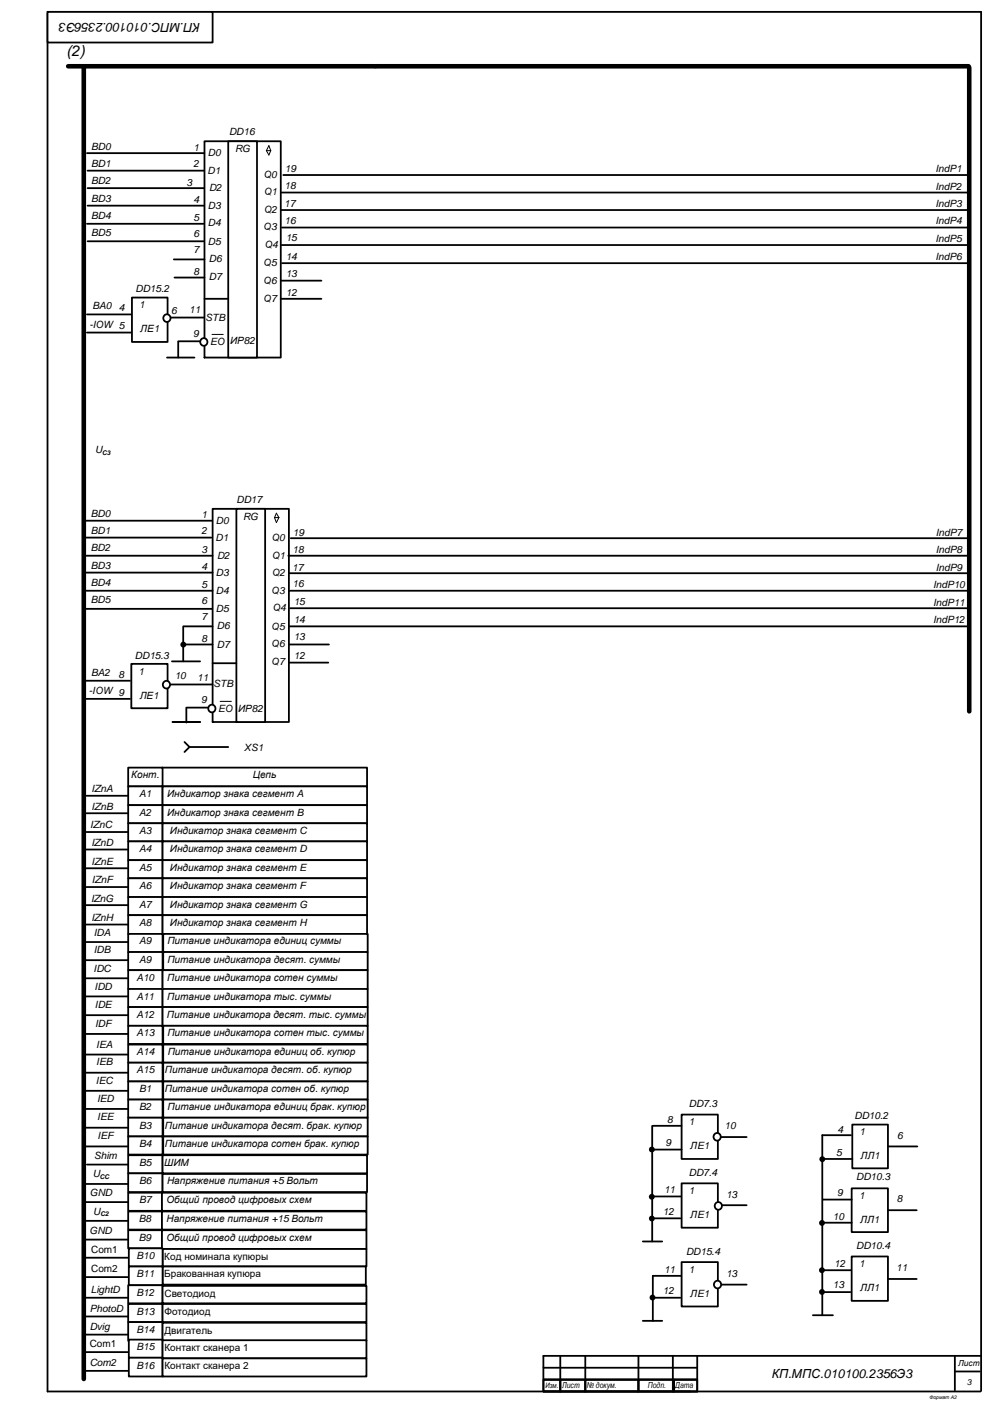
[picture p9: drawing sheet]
<svg xmlns="http://www.w3.org/2000/svg" width="420mm" height="594mm" viewBox="0 0 420 594" stroke-linecap="round" stroke-linejoin="round" font-family="sans-serif">
<path d="M20.1 5.6v583.4h272M20.1 5h395v583.7" fill="none" stroke="#000" stroke-width=".76"/>
<path d="M20.1 5h69.9v13h-69.9z" fill-rule="evenodd" fill="#fff"/>
<g fill="none" stroke="#000" stroke-width=".76">
<path d="M20.1 5h69.9v13h-69.9zM75.4 144.5h11.1M229.9 578.9h65.1M237.1 574.1v14.6M247.6 573.9v14.5M270.1 573.9v14.5M284.7 573.9v14.5M295 573.9v14.5M404 574.1v14.3M415.1 573.9h-185.2v14.8M229.9 583.9h7.2v5.1h-7.2zM229.9 589h185"/>
<path d="M230.2 583.9h64.8M237.1 583.9h10.5v5.1h-10.5zM247.6 583.9h22.5v5.1h-22.5zM270.1 583.9h15.1v5.1h-15.1zM285 583.9h10v5.1h-10zM404.3 580.5h10.3"/>
</g>
<path d="M28.8 28h129.9M35.5 28.3v555.4M159 28h250.8M410.1 28.6v272.5" fill="none" stroke="#000" stroke-width="1.9"/>
<g fill="#fff">
<path d="M107.7 116.4h10v5h-10z" fill-rule="evenodd"/>
<path d="M87.3 92.1h8.2v5h-8.2z" fill-rule="evenodd"/>
<path d="M87 69.9h7.5v4.7h-7.5z" fill-rule="evenodd"/>
<path d="M87.3 62.4h8.2v5.1h-8.2z" fill-rule="evenodd"/>
<path d="M107.7 109h10v4.8h-10z" fill-rule="evenodd"/>
<path d="M110.1 71.7h7.6v5h-7.6z" fill-rule="evenodd"/>
<path d="M87.3 99.7h7.2v5.1h-7.2z" fill-rule="evenodd"/>
<path d="M86.5 107.2h8.2v5h-8.2z" fill-rule="evenodd"/>
<path d="M86.5 114.8h8.2v5.1h-8.2z" fill-rule="evenodd"/>
<path d="M109.3 78.8h8.7v5.1h-8.7z" fill-rule="evenodd"/>
<path d="M109.8 86.5h8.2v4.8h-8.2z" fill-rule="evenodd"/>
<path d="M107.7 124.1h10v5h-10z" fill-rule="evenodd"/>
<path d="M108.2 101.3h10.1v5.1h-10.1z" fill-rule="evenodd"/>
<path d="M107.7 93.7h10v5h-10z" fill-rule="evenodd"/>
<path d="M86.3 132h10v5.1h-10z" fill-rule="evenodd"/>
<path d="M87.3 84.7h7.2v5h-7.2z" fill-rule="evenodd"/>
<path d="M87.8 77.3h9.8v5h-9.8z" fill-rule="evenodd"/>
<path d="M88.4 142.3h9.8v5.1h-9.8z" fill-rule="evenodd"/>
</g>
<path d="M86.5 59.8h32.3v91.5h-32.3z" fill="none" stroke="#000" stroke-width=".76"/>
<path d="M96.6 59.8h12.1v91.5h-12.1z" fill-rule="evenodd" fill="#fff"/>
<g fill="none" stroke="#000" stroke-width=".76">
<path d="M96.6 59.8h12.1v91.5h-12.1zM36.8 64.8h49.7M37 72.2h49.3M37 79.6h49.3M119.9 74.1h290.2M36.8 94.7h49.5M37 87h49.3M119.1 81.5h291M119.1 88.9h291M119.3 96.3h290.8M37 102.1h49.3M73.6 109.8h12.9"/>
<path d="M73.8 117.5h12.7M118.8 118.8h17.2M119.1 103.7h289.9M119.3 111.4h290.8M63.8 134.4h22.5M86.5 126.5h10.1M118.8 126.5h17.2"/>
</g>
<path d="M89.7 141.6h4.8" fill="none" stroke="#000" stroke-width=".42"/>
<circle cx="86.2" cy="144.7" r="1.58" fill="#fff"/>
<g fill="none" stroke="#000" stroke-width=".76">
<path d="M70.6 151.3h11.7M75.4 144.7v6.6"/>
<circle cx="86.2" cy="144.7" r="1.58"/>
</g>
<path d="M112.7 63.8l1.1-2.2 .8 2.2M112.7 63.8l1.1 1.8 .8-1.8M112.7 63.8h1.9" fill="none" stroke="#000" stroke-width=".42"/>
<path d="M55.8 125.9h15.1v18.8h-15.1z" fill-rule="evenodd" fill="#fff"/>
<path d="M36.8 133.1h18.8M55.8 125.9h15.1v18.8h-15.1zM36.8 140.8h18.8" fill="none" stroke="#000" stroke-width=".76"/>
<circle cx="70.6" cy="134.6" r="1.58" fill="#fff"/>
<g fill="none" stroke="#000" stroke-width=".76">
<path d="M78.8 299.5h11.2"/>
<circle cx="70.6" cy="134.6" r="1.58"/>
</g>
<g fill="#fff">
<path d="M111.1 270.1h10.1v5.1h-10.1z" fill-rule="evenodd"/>
<path d="M90.8 247.4h8.2v5h-8.2z" fill-rule="evenodd"/>
<path d="M90.5 225.2h7.4v5h-7.4z" fill-rule="evenodd"/>
<path d="M90.8 217.8h8.2v5h-8.2z" fill-rule="evenodd"/>
<path d="M111.1 262.7h10.1v5.1h-10.1z" fill-rule="evenodd"/>
<path d="M113.5 225.4h7.7v5.1h-7.7z" fill-rule="evenodd"/>
<path d="M90.8 255.1h7.1v5h-7.1z" fill-rule="evenodd"/>
<path d="M90 262.7h8.2v5.1h-8.2z" fill-rule="evenodd"/>
<path d="M90 270.4h8.2v5h-8.2z" fill-rule="evenodd"/>
<path d="M112.4 232.6h9v5h-9z" fill-rule="evenodd"/>
<path d="M113.2 240.2h8.2v5.1h-8.2z" fill-rule="evenodd"/>
<path d="M111.1 277.8h10.1v5h-10.1z" fill-rule="evenodd"/>
<path d="M111.7 255.1h10v5h-10z" fill-rule="evenodd"/>
<path d="M111.1 247.6h10.1v4.8h-10.1z" fill-rule="evenodd"/>
<path d="M89.7 287.1h10v5h-10z" fill-rule="evenodd"/>
<path d="M90.8 240h7.1v5h-7.1z" fill-rule="evenodd"/>
<path d="M91 232.6h10.1v5h-10.1z" fill-rule="evenodd"/>
<path d="M91.5 297.4h10.1v5h-10.1z" fill-rule="evenodd"/>
</g>
<path d="M90 215.4h32.2v90.2h-32.2z" fill="none" stroke="#000" stroke-width=".76"/>
<path d="M100 215.4h12.2v90.2h-12.2z" fill-rule="evenodd" fill="#fff"/>
<g fill="none" stroke="#000" stroke-width=".76">
<path d="M100 215.4h12.2v90.2h-12.2zM35.7 235.2h54.3M35.7 227.5h53.7M36 220.4h53.7M122 235.2h287.8M123 227.8h287.1M35.7 242.4h54.3M36 250h54M36 257.7h53.7M122.5 242.6h287.6M122.5 250h287.1M122.8 257.4h287.3"/>
<path d="M77.5 272.8h12.5M77.8 265.1h12.2M122.2 272.8h17M122.5 265.1h286.8M63.5 289.7h26.5M90 280.7h10M122.2 280.5h16.7"/>
</g>
<path d="M93.1 296.9h4.8" fill="none" stroke="#000" stroke-width=".42"/>
<circle cx="77.6" cy="272.8" r="1.24" fill="#000"/>
<circle cx="89.6" cy="299.9" r="1.58" fill="#fff"/>
<g fill="none" stroke="#000" stroke-width=".76">
<path d="M78.8 299.8v6.1M73 305.6h11.7"/>
<circle cx="89.6" cy="299.9" r="1.58"/>
</g>
<path d="M116.2 219.1l.7-1.9 1.1 1.9M116.2 219.1l.7 2.1 1.1-2.1M116.2 219.1h1.8" fill="none" stroke="#000" stroke-width=".42"/>
<path d="M55.6 281h15.3v18.8h-15.3z" fill-rule="evenodd" fill="#fff"/>
<path d="M35.5 295.8h19.5M35.7 288.1h19.3M55.6 281h15.3v18.8h-15.3z" fill="none" stroke="#000" stroke-width=".76"/>
<circle cx="70.4" cy="289.8" r="1.58" fill="#fff"/>
<g fill="none" stroke="#000" stroke-width=".76">
<path d="M72.8 279.9h11.9M77.5 265.1v14.8"/>
<circle cx="70.4" cy="289.8" r="1.58"/>
</g>
<path d="M360.4 503h15.3v18.5h-15.3z" fill-rule="evenodd" fill="#fff"/>
<path d="M360.4 503h15.3v18.5h-15.3z" fill="none" stroke="#000" stroke-width=".76"/>
<path d="M360.4 531.8h15.3v18.8h-15.3z" fill-rule="evenodd" fill="#fff"/>
<path d="M347.9 480.5v76.2M347.9 517.5h12.5M348.2 507.7h12.2M375.7 512.2h12.2M347.7 537.6h12.4M360.4 531.8h15.3v18.8h-15.3zM344 556.7h8.4M347.9 546.9h11.9M375.7 541.3h12.2" fill="none" stroke="#000" stroke-width=".76"/>
<g fill="#000">
<circle cx="347.8" cy="517.6" r="1.24"/>
<circle cx="347.8" cy="537.6" r="1.24"/>
<circle cx="347.8" cy="546.8" r="1.24"/>
</g>
<path d="M360.6 476h15.1v18.5h-15.1z" fill-rule="evenodd" fill="#fff"/>
<path d="M360.6 476h15.1v18.5h-15.1zM347.9 490.5h12.7M347.9 480.5h12.2M375.7 485.2h12.4" fill="none" stroke="#000" stroke-width=".76"/>
<circle cx="347.9" cy="490.6" r="1.24" fill="#000"/>
<path d="M288.4 534.2h15.3v18.8h-15.3z" fill-rule="evenodd" fill="#fff"/>
<path d="M288.4 534.2h15.3v18.8h-15.3zM272 559.1h8.2M276.2 549.3h11.7M288.1 540h-11.9v19.1M303.7 543.7h12.2" fill="none" stroke="#000" stroke-width=".76"/>
<circle cx="276.1" cy="549.2" r="1.24" fill="#000"/>
<circle cx="303.5" cy="543.7" r="1.58" fill="#fff"/>
<circle cx="303.5" cy="543.7" r="1.58" fill="none" stroke="#000" stroke-width=".76"/>
<path d="M288.4 471.8h15.3v18.7h-15.3z" fill-rule="evenodd" fill="#fff"/>
<path d="M288.4 471.8h15.3v18.7h-15.3z" fill="none" stroke="#000" stroke-width=".76"/>
<path d="M288.4 500.9h15.3v18.7h-15.3z" fill-rule="evenodd" fill="#fff"/>
<path d="M276 476.5v49M276.2 476.5h12.2M275.7 486.6h12.7M303.7 481.3h12.2M275.7 506.4h12.4M275.7 515.7h12.2M288.4 500.9h15.3v18.7h-15.3zM303.7 510.1h12.2M272 525.5h8.2" fill="none" stroke="#000" stroke-width=".76"/>
<g fill="#000">
<circle cx="275.8" cy="486.5" r="1.24"/>
<circle cx="275.8" cy="506.5" r="1.24"/>
<circle cx="275.8" cy="515.7" r="1.24"/>
</g>
<circle cx="303.4" cy="481.1" r="1.58" fill="#fff"/>
<circle cx="303.4" cy="481.1" r="1.58" fill="none" stroke="#000" stroke-width=".76"/>
<circle cx="303.9" cy="510.4" r="1.58" fill="#fff"/>
<g fill="none" stroke="#000" stroke-width=".76">
<path d="M73 305.6h11.7"/>
<circle cx="303.9" cy="510.4" r="1.58"/>
</g>
<path d="M68.5 324.9h86.8v7.9h-86.8z" fill-rule="evenodd" fill="#fff"/>
<path d="M68.5 324.9h86.8v7.9h-86.8z" fill="none" stroke="#000" stroke-width=".76"/>
<path d="M54.2 324.9h14.6v7.9h-14.6z" fill-rule="evenodd" fill="#fff"/>
<g fill="none" stroke="#000" stroke-width=".76">
<path d="M36.5 336.8h22.2M54.2 324.9h14.6v7.9h-14.6zM36.2 344.2h22.5M36.5 352.2h22.2M36.5 359.6h22.2M36.5 367.5h22.2M36.5 375.4h22.2M36.5 391.3h22.2M36.5 383.1h22.2M36.5 398.7h22M36.2 406.4h22.3M36.5 414.1h22"/>
<path d="M36.2 429.7h22.3M36.2 437.6h22.3M36.2 421.7h22.3M36.2 454h22.3M36.2 446.4h22.3M36.2 461.7h22.3M36.2 477.3h22.3M36.2 469.4h22.3M36.2 485.2h22.3M36.8 492.9h21.9M36.5 501.1h22.2"/>
</g>
<g fill="#fff">
<path d="M38.9 486.6h11.6v5.3h-11.6z" fill-rule="evenodd"/>
<path d="M54.2 332.8h14.6v8h-14.6z" fill-rule="evenodd"/>
</g>
<path d="M54.2 332.8h14.6v8h-14.6z" fill="none" stroke="#000" stroke-width=".76"/>
<path d="M68.8 332.8h86.5v8h-86.5z" fill-rule="evenodd" fill="#fff"/>
<path d="M68.8 332.8h86.5v8h-86.5z" fill="none" stroke="#000" stroke-width=".76"/>
<path d="M54.2 340.8h14.6v7.7h-14.6z" fill-rule="evenodd" fill="#fff"/>
<path d="M54.2 340.8h14.6v7.7h-14.6z" fill="none" stroke="#000" stroke-width=".76"/>
<path d="M68.8 340.8h86.5v7.7h-86.5z" fill-rule="evenodd" fill="#fff"/>
<path d="M68.8 340.8h86.5v7.7h-86.5z" fill="none" stroke="#000" stroke-width=".76"/>
<path d="M54.2 348.5h14.6v7.6h-14.6z" fill-rule="evenodd" fill="#fff"/>
<path d="M54.2 348.5h14.6v7.6h-14.6z" fill="none" stroke="#000" stroke-width=".76"/>
<path d="M68.8 348.5h86.5v7.6h-86.5z" fill-rule="evenodd" fill="#fff"/>
<path d="M68.8 348.5h86.5v7.6h-86.5z" fill="none" stroke="#000" stroke-width=".76"/>
<path d="M54.2 356.1h14.6v8h-14.6z" fill-rule="evenodd" fill="#fff"/>
<path d="M54.2 356.1h14.6v8h-14.6z" fill="none" stroke="#000" stroke-width=".76"/>
<path d="M68.8 356.1h86.5v8h-86.5z" fill-rule="evenodd" fill="#fff"/>
<path d="M68.8 356.1h86.5v8h-86.5z" fill="none" stroke="#000" stroke-width=".76"/>
<path d="M54.2 364.1h14.6v7.6h-14.6z" fill-rule="evenodd" fill="#fff"/>
<path d="M54.2 364.1h14.6v7.6h-14.6z" fill="none" stroke="#000" stroke-width=".76"/>
<path d="M68.8 364.1h86.5v7.6h-86.5z" fill-rule="evenodd" fill="#fff"/>
<path d="M68.8 364.1h86.5v7.6h-86.5z" fill="none" stroke="#000" stroke-width=".76"/>
<path d="M54.2 371.7h14.6v8h-14.6z" fill-rule="evenodd" fill="#fff"/>
<path d="M54.2 371.7h14.6v8h-14.6z" fill="none" stroke="#000" stroke-width=".76"/>
<path d="M68.8 371.7h86.5v8h-86.5z" fill-rule="evenodd" fill="#fff"/>
<path d="M68.8 371.7h86.5v8h-86.5z" fill="none" stroke="#000" stroke-width=".76"/>
<path d="M54.2 379.7h14.6v7.6h-14.6z" fill-rule="evenodd" fill="#fff"/>
<path d="M54.2 379.7h14.6v7.6h-14.6z" fill="none" stroke="#000" stroke-width=".76"/>
<path d="M68.8 379.7h86.5v7.6h-86.5z" fill-rule="evenodd" fill="#fff"/>
<path d="M68.8 379.7h86.5v7.6h-86.5z" fill="none" stroke="#000" stroke-width=".76"/>
<path d="M54.2 387.3h14.6v8h-14.6z" fill-rule="evenodd" fill="#fff"/>
<path d="M54.2 387.3h14.6v8h-14.6z" fill="none" stroke="#000" stroke-width=".76"/>
<path d="M68.8 387.3h86.5v8h-86.5z" fill-rule="evenodd" fill="#fff"/>
<path d="M68.8 387.3h86.5v8h-86.5z" fill="none" stroke="#000" stroke-width=".76"/>
<path d="M54.2 395.3h14.6v7.7h-14.6z" fill-rule="evenodd" fill="#fff"/>
<path d="M54.2 395.3h14.6v7.7h-14.6z" fill="none" stroke="#000" stroke-width=".76"/>
<path d="M54.2 403h14.6v7.6h-14.6z" fill-rule="evenodd" fill="#fff"/>
<path d="M54.2 403h14.6v7.6h-14.6z" fill="none" stroke="#000" stroke-width=".76"/>
<path d="M54.2 410.6h14.6v8h-14.6z" fill-rule="evenodd" fill="#fff"/>
<path d="M54.2 410.6h14.6v8h-14.6z" fill="none" stroke="#000" stroke-width=".76"/>
<path d="M54.2 418.6h14.6v7.6h-14.6z" fill-rule="evenodd" fill="#fff"/>
<path d="M54.2 418.6h14.6v7.6h-14.6z" fill="none" stroke="#000" stroke-width=".76"/>
<path d="M54.2 426.2h14.6v8h-14.6z" fill-rule="evenodd" fill="#fff"/>
<path d="M54.2 426.2h14.6v8h-14.6z" fill="none" stroke="#000" stroke-width=".76"/>
<path d="M54.2 434.2h14.6v7.7h-14.6z" fill-rule="evenodd" fill="#fff"/>
<path d="M54.2 434.2h14.6v7.7h-14.6z" fill="none" stroke="#000" stroke-width=".76"/>
<path d="M54.2 442.1h14.6v7.7h-14.6z" fill-rule="evenodd" fill="#fff"/>
<path d="M54.2 442.1h14.6v7.7h-14.6z" fill="none" stroke="#000" stroke-width=".76"/>
<path d="M54.2 449.8h14.6v7.9h-14.6z" fill-rule="evenodd" fill="#fff"/>
<path d="M54.2 449.8h14.6v7.9h-14.6z" fill="none" stroke="#000" stroke-width=".76"/>
<path d="M54.2 457.7h14.6v7.7h-14.6z" fill-rule="evenodd" fill="#fff"/>
<path d="M54.2 457.7h14.6v7.7h-14.6z" fill="none" stroke="#000" stroke-width=".76"/>
<path d="M54.2 465.4h14.6v7.7h-14.6z" fill-rule="evenodd" fill="#fff"/>
<path d="M54.2 465.4h14.6v7.7h-14.6z" fill="none" stroke="#000" stroke-width=".76"/>
<path d="M54.2 473.1h14.6v7.9h-14.6z" fill-rule="evenodd" fill="#fff"/>
<path d="M54.2 473.1h14.6v7.9h-14.6z" fill="none" stroke="#000" stroke-width=".76"/>
<path d="M54.2 481h14.6v7.7h-14.6z" fill-rule="evenodd" fill="#fff"/>
<path d="M54.2 481h14.6v7.7h-14.6z" fill="none" stroke="#000" stroke-width=".76"/>
<path d="M54.2 488.9h14.6v7.7h-14.6z" fill-rule="evenodd" fill="#fff"/>
<path d="M54.2 488.9h14.6v7.7h-14.6z" fill="none" stroke="#000" stroke-width=".76"/>
<path d="M68.8 488.9h86.5v7.7h-86.5z" fill-rule="evenodd" fill="#fff"/>
<path d="M68.8 488.9h86.5v7.7h-86.5z" fill="none" stroke="#000" stroke-width=".76"/>
<path d="M54.2 496.6h14.6v8h-14.6z" fill-rule="evenodd" fill="#fff"/>
<path d="M54.2 496.6h14.6v8h-14.6z" fill="none" stroke="#000" stroke-width=".76"/>
<path d="M68.8 496.9h86.5v7.7h-86.5z" fill-rule="evenodd" fill="#fff"/>
<path d="M68.8 496.9h86.5v7.7h-86.5z" fill="none" stroke="#000" stroke-width=".76"/>
<path d="M69.1 395.3h86.5v7.7h-86.5z" fill-rule="evenodd" fill="#fff"/>
<path d="M69.1 395.3h86.5v7.7h-86.5z" fill="none" stroke="#000" stroke-width=".76"/>
<path d="M69.1 403h86.5v7.6h-86.5z" fill-rule="evenodd" fill="#fff"/>
<path d="M69.1 403h86.5v7.6h-86.5z" fill="none" stroke="#000" stroke-width=".76"/>
<path d="M68.8 410.6h86.8v8h-86.8z" fill-rule="evenodd" fill="#fff"/>
<path d="M68.8 410.6h86.8v8h-86.8z" fill="none" stroke="#000" stroke-width=".76"/>
<path d="M68.8 418.6h86.8v7.6h-86.8z" fill-rule="evenodd" fill="#fff"/>
<path d="M68.8 418.6h86.8v7.6h-86.8z" fill="none" stroke="#000" stroke-width=".76"/>
<path d="M68.8 426.2h86.8v8h-86.8z" fill-rule="evenodd" fill="#fff"/>
<path d="M68.8 426.2h86.8v8h-86.8z" fill="none" stroke="#000" stroke-width=".76"/>
<path d="M69.1 434.2h86.5v7.7h-86.5z" fill-rule="evenodd" fill="#fff"/>
<path d="M69.1 434.2h86.5v7.7h-86.5z" fill="none" stroke="#000" stroke-width=".76"/>
<path d="M69.1 442.1h86.5v7.7h-86.5z" fill-rule="evenodd" fill="#fff"/>
<path d="M69.1 442.1h86.5v7.7h-86.5z" fill="none" stroke="#000" stroke-width=".76"/>
<path d="M69.1 449.8h86.5v7.9h-86.5z" fill-rule="evenodd" fill="#fff"/>
<path d="M69.1 449.8h86.5v7.9h-86.5z" fill="none" stroke="#000" stroke-width=".76"/>
<path d="M69.1 457.7h86.5v7.7h-86.5z" fill-rule="evenodd" fill="#fff"/>
<path d="M69.1 457.7h86.5v7.7h-86.5z" fill="none" stroke="#000" stroke-width=".76"/>
<path d="M69.1 465.4h86.5v7.7h-86.5z" fill-rule="evenodd" fill="#fff"/>
<path d="M69.1 465.4h86.5v7.7h-86.5z" fill="none" stroke="#000" stroke-width=".76"/>
<path d="M69.1 473.1h86.5v7.9h-86.5z" fill-rule="evenodd" fill="#fff"/>
<path d="M69.1 473.1h86.5v7.9h-86.5z" fill="none" stroke="#000" stroke-width=".76"/>
<path d="M69.1 481h86.5v7.7h-86.5z" fill-rule="evenodd" fill="#fff"/>
<path d="M69.1 481h86.5v7.7h-86.5zM36.2 508.8h22.3" fill="none" stroke="#000" stroke-width=".76"/>
<path d="M54.2 504.8h14.3v7.7h-14.3z" fill-rule="evenodd" fill="#fff"/>
<path d="M54.2 504.8h14.3v7.7h-14.3z" fill="none" stroke="#000" stroke-width=".76"/>
<path d="M68.5 504.8h86.5v7.7h-86.5z" fill-rule="evenodd" fill="#fff"/>
<path d="M68.5 504.8h86.5v7.7h-86.5z" fill="none" stroke="#000" stroke-width=".76"/>
<path d="M38.6 494.5h10.3v5.3h-10.3z" fill-rule="evenodd" fill="#fff"/>
<path d="M36.2 516.7h22.3" fill="none" stroke="#000" stroke-width=".76"/>
<path d="M54.2 512.8h14.3v7.6h-14.3z" fill-rule="evenodd" fill="#fff"/>
<path d="M54.2 512.8h14.3v7.6h-14.3z" fill="none" stroke="#000" stroke-width=".76"/>
<path d="M68.5 512.8h86.5v7.6h-86.5z" fill-rule="evenodd" fill="#fff"/>
<path d="M68.5 512.8h86.5v7.6h-86.5zM36.2 524.7h22.3" fill="none" stroke="#000" stroke-width=".76"/>
<path d="M54.2 520.7h14.3v7.7h-14.3z" fill-rule="evenodd" fill="#fff"/>
<path d="M54.2 520.7h14.3v7.7h-14.3z" fill="none" stroke="#000" stroke-width=".76"/>
<path d="M68.5 520.7h86.5v7.9h-86.5z" fill-rule="evenodd" fill="#fff"/>
<path d="M68.5 520.7h86.5v7.9h-86.5zM36.5 540.5h17.7" fill="none" stroke="#000" stroke-width=".76"/>
<g fill="#fff">
<path d="M37.8 526.5h14.9v5h-14.9z" fill-rule="evenodd"/>
<path d="M37.8 534.5h14.3v5h-14.3z" fill-rule="evenodd"/>
<path d="M68.8 528.6h86.2v7.4h-86.2z" fill-rule="evenodd"/>
</g>
<path d="M68.8 528.6h86.2v7.4h-86.2z" fill="none" stroke="#000" stroke-width=".76"/>
<path d="M68.8 536h86v7.7h-86z" fill-rule="evenodd" fill="#fff"/>
<path d="M35.7 532.3h18.8M68.8 536h86v7.7h-86z" fill="none" stroke="#000" stroke-width=".76"/>
<path d="M54.5 528.4h14.3v7.6h-14.3z" fill-rule="evenodd" fill="#fff"/>
<path d="M54.5 528.4h14.3v7.6h-14.3z" fill="none" stroke="#000" stroke-width=".76"/>
<path d="M54.5 536h14.3v8h-14.3z" fill-rule="evenodd" fill="#fff"/>
<path d="M54.5 536h14.3v8h-14.3z" fill="none" stroke="#000" stroke-width=".76"/>
<path d="M54.2 544h14.6v7.7h-14.6z" fill-rule="evenodd" fill="#fff"/>
<path d="M35.5 549.3h18.7M54.2 544h14.6v7.7h-14.6z" fill="none" stroke="#000" stroke-width=".76"/>
<g fill="#fff">
<path d="M37.8 543.5h14.1v4.7h-14.1z" fill-rule="evenodd"/>
<path d="M68.8 544.2h86.2v7.5h-86.2z" fill-rule="evenodd"/>
</g>
<path d="M68.8 544.2h86.2v7.5h-86.2z" fill="none" stroke="#000" stroke-width=".76"/>
<path d="M54.2 551.9h14.6v7.7h-14.6z" fill-rule="evenodd" fill="#fff"/>
<path d="M35.5 557.2h18.7M54.2 551.9h14.6v7.7h-14.6z" fill="none" stroke="#000" stroke-width=".76"/>
<g fill="#fff">
<path d="M37.3 551.4h16.1v5h-16.1z" fill-rule="evenodd"/>
<path d="M68.8 551.9h86.2v7.7h-86.2z" fill-rule="evenodd"/>
</g>
<path d="M68.8 551.9h86.2v7.7h-86.2z" fill="none" stroke="#000" stroke-width=".76"/>
<path d="M54.2 559.6h14.6v7.9h-14.6z" fill-rule="evenodd" fill="#fff"/>
<path d="M54.2 559.6h14.6v7.9h-14.6zM35.5 564.9h18.7" fill="none" stroke="#000" stroke-width=".76"/>
<g fill="#fff">
<path d="M37.3 559.1h16.1v5h-16.1z" fill-rule="evenodd"/>
<path d="M68.8 559.9h86.2v7.6h-86.2z" fill-rule="evenodd"/>
</g>
<path d="M78.1 314.1l2.1 2.1M80.2 316.2l-2.1 2.1M80.2 316.2h16.4M68.8 559.9h86.2v7.6h-86.2z" fill="none" stroke="#000" stroke-width=".76"/>
<path d="M54.5 567h14.3v7.7h-14.3z" fill-rule="evenodd" fill="#fff"/>
<path d="M35.5 572.3h18.7M54.5 567h14.3v7.7h-14.3z" fill="none" stroke="#000" stroke-width=".76"/>
<g fill="#fff">
<path d="M37.3 566.5h16.1v5h-16.1z" fill-rule="evenodd"/>
<path d="M68.8 567.3h86.2v7.6h-86.2z" fill-rule="evenodd"/>
</g>
<path d="M68.8 567.3h86.2v7.6h-86.2z" fill="none" stroke="#000" stroke-width=".76"/>
<path d="M54.5 574.7h14.3v7.9h-14.3z" fill-rule="evenodd" fill="#fff"/>
<path d="M54.5 574.7h14.3v7.9h-14.3zM35.5 580.2h18.7" fill="none" stroke="#000" stroke-width=".76"/>
<g fill="#fff">
<path d="M37.3 574.1h16.1v5.1h-16.1z" fill-rule="evenodd"/>
<path d="M68.8 574.9h86.2v7.7h-86.2z" fill-rule="evenodd"/>
</g>
<path d="M68.8 574.9h86.2v7.7h-86.2z" fill="none" stroke="#000" stroke-width=".76"/>
<text font-size="6.3" x="28.1" y="23.8">(2)</text>
<g font-size="5.3">
<text x="84.7" y="9.9" transform="rotate(-180 84.7 9.9)">КП.МПС.010100.2356Э3</text>
<text x="326.5" y="583.3">КП.МПС.010100.2356Э3</text>
</g>
<g font-size="4.2">
<text x="96.9" y="57.3">DD16</text>
<text x="38.6" y="63.5">BD0</text>
<text x="81.9" y="63.8">1</text>
<text x="99.4" y="64.4">RG</text>
<text x="38.6" y="70.8">BD1</text>
<text x="81.9" y="70.5">2</text>
<text x="88" y="66.2">D0</text>
<text x="38.6" y="77.8">BD2</text>
<text x="87.8" y="73.5">D1</text>
<text x="111.4" y="75.4">Q0</text>
<text x="120.5" y="73">19</text>
<text x="395.8" y="72.8">IndP1</text>
<text x="78.9" y="78.6">3</text>
<text x="88.4" y="81">D2</text>
<text x="111.6" y="82.7">Q1</text>
<text x="120.4" y="80.2">18</text>
<text x="395.8" y="80.3">IndP2</text>
<text x="38.6" y="85.3">BD3</text>
<text x="81.9" y="86">4</text>
<text x="88" y="88.3">D3</text>
<text x="120.3" y="87.8">17</text>
<text x="395.8" y="87.5">IndP3</text>
<text x="38.6" y="92.8">BD4</text>
<text x="81.9" y="93.5">5</text>
<text x="88" y="95.9">D4</text>
<text x="111.6" y="90.2">Q2</text>
<text x="120.4" y="94.7">16</text>
<text x="395.8" y="95">IndP4</text>
<text x="38.6" y="99.8">BD5</text>
<text x="81.9" y="100.2">6</text>
<text x="111.4" y="97.5">Q3</text>
<text x="81.9" y="107.2">7</text>
<text x="88" y="103.5">D5</text>
<text x="111.9" y="105">Q4</text>
<text x="120.9" y="102.2">15</text>
<text x="395.8" y="102.4">IndP5</text>
<text x="88.4" y="111">D6</text>
<text x="111.4" y="112.7">Q5</text>
<text x="120.9" y="109.9">14</text>
<text x="395.8" y="109.9">IndP6</text>
<text x="81.9" y="116.3">8</text>
<text x="88.4" y="118.7">D7</text>
<text x="120.9" y="117.2">13</text>
<text x="57.3" y="123.7">DD15.2</text>
<text x="111.4" y="120.2">Q6</text>
<text x="121" y="125.2">12</text>
<text x="39.1" y="130.9">BA0</text>
<text x="50.3" y="131.8">4</text>
<text x="58.8" y="130.4">1</text>
<text x="111.4" y="127.9">Q7</text>
<text x="72.4" y="132.9">6</text>
<text x="80.1" y="132.6">11</text>
<text x="87" y="135.7">STB</text>
<text x="37.8" y="138.7">-IOW 5</text>
<text x="59.3" y="140.6">ЛЕ1</text>
<text x="81.7" y="142.5">9</text>
<text x="88.9" y="146">EO</text>
<text x="97.3" y="145.7">ИР82</text>
<text x="40.2" y="191.9">U</text>
<text x="100.1" y="212.9">DD17</text>
<text x="38.4" y="218.9">BD0</text>
<text x="85.3" y="219.2">1</text>
<text x="91.3" y="221.6">D0</text>
<text x="102.8" y="219.9">RG</text>
<text x="38.4" y="226.2">BD1</text>
<text x="85.3" y="225.9">2</text>
<text x="123.9" y="226.8">19</text>
<text x="396" y="226.7">IndP7</text>
<text x="38.4" y="233.2">BD2</text>
<text x="91.2" y="228.9">D1</text>
<text x="114.8" y="229.2">Q0</text>
<text x="123.8" y="233.9">18</text>
<text x="85.3" y="234">3</text>
<text x="91.8" y="236.4">D2</text>
<text x="115" y="236.4">Q1</text>
<text x="396" y="234.2">IndP8</text>
<text x="38.4" y="240.7">BD3</text>
<text x="85.3" y="241.4">4</text>
<text x="91.3" y="243.8">D3</text>
<text x="115" y="244">Q2</text>
<text x="123.7" y="241.6">17</text>
<text x="396" y="241.5">IndP9</text>
<text x="38.4" y="248.2">BD4</text>
<text x="85.3" y="248.9">5</text>
<text x="91.3" y="251.3">D4</text>
<text x="114.8" y="251.3">Q3</text>
<text x="123.8" y="248.4">16</text>
<text x="394.8" y="249">IndP10</text>
<text x="38.4" y="255.2">BD5</text>
<text x="85.3" y="255.6">6</text>
<text x="124.3" y="255.9">15</text>
<text x="394.8" y="256.3">IndP11</text>
<text x="85.3" y="262.6">7</text>
<text x="91.3" y="258.9">D5</text>
<text x="115.3" y="258.8">Q4</text>
<text x="124.3" y="263.6">14</text>
<text x="394.8" y="263.8">IndP12</text>
<text x="91.8" y="266.4">D6</text>
<text x="114.8" y="266.4">Q5</text>
<text x="85.3" y="271.7">8</text>
<text x="91.8" y="274.1">D7</text>
<text x="114.8" y="273.9">Q6</text>
<text x="124.3" y="270.9">13</text>
<text x="57.1" y="278.8">DD15.3</text>
<text x="114.8" y="281.7">Q7</text>
<text x="124.4" y="278.9">12</text>
<text x="38.6" y="286">BA2</text>
<text x="50.1" y="286.9">8</text>
<text x="58.6" y="285.6">1</text>
<text x="73.9" y="287.6">10</text>
<text x="37.6" y="293.9">-IOW 9</text>
<text x="83.5" y="288.2">11</text>
<text x="90.4" y="290.9">STB</text>
<text x="59.1" y="295.7">ЛЕ1</text>
<text x="85.1" y="297.7">9</text>
<text x="92.4" y="301.2">EO</text>
<text x="100.7" y="301.2">ИР82</text>
<text x="103.5" y="317.7">ХS1</text>
<text x="55.5" y="329.3">Конт.</text>
<text x="107" y="329.3">Цепь</text>
<text x="38.8" y="335.2">IZnA</text>
<text x="58.9" y="337.4">A1</text>
<text x="70.7" y="337.4">Индикатор знака сегмент A</text>
<text x="38.8" y="342.6">IZnB</text>
<text x="58.9" y="345.2">A2</text>
<text x="70.7" y="345.2">Индикатор знака сегмент B</text>
<text x="38.2" y="350.4">IZnC</text>
<text x="58.9" y="353">A3</text>
<text x="71.9" y="353">Индикатор знака сегмент C</text>
<text x="38.7" y="358.2">IZnD</text>
<text x="38.8" y="366">IZnE</text>
<text x="58.9" y="360.7">A4</text>
<text x="71.9" y="360.7">Индикатор знака сегмент D</text>
<text x="58.9" y="368.5">A5</text>
<text x="71.9" y="368.5">Индикатор знака сегмент E</text>
<text x="38.9" y="373.8">IZnF</text>
<text x="58.9" y="376.3">A6</text>
<text x="71.9" y="376.3">Индикатор знака сегмент F</text>
<text x="38.5" y="381.6">IZnG</text>
<text x="38.7" y="389.9">IZnH</text>
<text x="58.9" y="384.1">A7</text>
<text x="71.9" y="384.1">Индикатор знака сегмент G</text>
<text x="58.9" y="391.9">A8</text>
<text x="71.9" y="391.9">Индикатор знака сегмент H</text>
<text x="39.7" y="396.2">IDA</text>
<text x="58.9" y="399.7">A9</text>
<text x="70.8" y="399.7">Питание индикатора единиц суммы</text>
<text x="39.7" y="403.5">IDB</text>
<text x="58.9" y="407.5">A9</text>
<text x="70.8" y="407.5">Питание индикатора десят. суммы</text>
<text x="39.6" y="411.2">IDC</text>
<text x="40" y="419">IDD</text>
<text x="57.7" y="415.3">A10</text>
<text x="70.8" y="415.3">Питание индикатора сотен суммы</text>
<text x="57.7" y="423.1">A11</text>
<text x="70.8" y="423.1">Питание индикатора тыс. суммы</text>
<text x="40.2" y="426.8">IDE</text>
<text x="57.8" y="430.8">A12</text>
<text x="70.7" y="430.8">Питание индикатора десят. тыс. суммы</text>
<text x="40.3" y="434.6">IDF</text>
<text x="40.7" y="443.6">IEA</text>
<text x="57.8" y="438.6">A13</text>
<text x="70.8" y="438.6">Питание индикатора сотен тыс. суммы</text>
<text x="57.8" y="446.6">A14</text>
<text x="71" y="446.6">Питание индикатора единиц об. купюр</text>
<text x="40.7" y="450.8">IEB</text>
<text x="57.8" y="454.3">A15</text>
<text x="69.8" y="454.3">Питание индикатора десят. об. купюр</text>
<text x="40.6" y="458.6">IEC</text>
<text x="41.1" y="466.4">IED</text>
<text x="58.9" y="462.1">B1</text>
<text x="69.7" y="462.1">Питание индикатора сотен об. купюр</text>
<text x="58.9" y="469.9">B2</text>
<text x="70.9" y="469.9">Питание индикатора единиц брак. купюр</text>
<text x="291.5" y="468.5">DD7.3</text>
<text x="361.5" y="473.5">DD10.2</text>
<text x="41.2" y="474.2">IEE</text>
<text x="58.9" y="477.7">B3</text>
<text x="69.8" y="477.7">Питание индикатора десят. брак. купюр</text>
<text x="282.3" y="475.3">8</text>
<text x="291.5" y="476.3">1</text>
<text x="306.6" y="477.8">10</text>
<text x="354.4" y="479.4">4</text>
<text x="41.3" y="482">IEF</text>
<text x="58.9" y="485.5">B4</text>
<text x="69.8" y="485.5">Питание индикатора сотен брак. купюр</text>
<text x="281.6" y="485.1">9</text>
<text x="363.6" y="480.4">1</text>
<text x="379.6" y="481.9">6</text>
<text x="39.9" y="490.4">Shim</text>
<text x="292" y="486.5">ЛE1</text>
<text x="353.8" y="489.2">5</text>
<text x="364.1" y="490.5">ЛЛ1</text>
<text x="58.9" y="493.4">B5</text>
<text x="69.5" y="493.4">ШИМ</text>
<text x="291.5" y="497.6">DD7.4</text>
<text x="39.2" y="498.4">U</text>
<text x="58.9" y="501.2">B6</text>
<text x="70.7" y="501.3">Напряжение питания +5 Вольт</text>
<text x="362.3" y="499.6">DD10.3</text>
<text x="38" y="506.4">GND</text>
<text x="58.8" y="509.2">B7</text>
<text x="70.4" y="509.4">Общий провод цифровых схем</text>
<text x="281" y="504.8">11</text>
<text x="291.5" y="505.3">1</text>
<text x="307.2" y="506.9">13</text>
<text x="354.2" y="506.4">9</text>
<text x="363.5" y="507.4">1</text>
<text x="379.5" y="508.9">8</text>
<text x="39.4" y="514.3">U</text>
<text x="280.5" y="514.2">12</text>
<text x="292" y="515.5">ЛE1</text>
<text x="58.8" y="517.2">B8</text>
<text x="70.4" y="517.3">Напряжение питания +15 Вольт</text>
<text x="352.4" y="516.2">10</text>
<text x="364" y="517.5">ЛЛ1</text>
<text x="37.9" y="522.3">GND</text>
<text x="58.8" y="525.2">B9</text>
<text x="70.4" y="525.3">Общий провод цифровых схем</text>
<text x="38.6" y="530.2">Com1</text>
<text x="57.8" y="532.9">B10</text>
<text x="69.5" y="533.2">Код номинала купюры</text>
<text x="290.3" y="531">DD15.4</text>
<text x="362.3" y="528.6">DD10.4</text>
<text x="38.6" y="538.3">Com2</text>
<text x="281" y="538.8">11</text>
<text x="291.5" y="538.8">1</text>
<text x="352.9" y="536.4">12</text>
<text x="363.5" y="536.4">1</text>
<text x="379.2" y="537.9">11</text>
<text x="57.8" y="540.6">B11</text>
<text x="69.5" y="540.7">Бракованная купюра</text>
<text x="307.2" y="540.3">13</text>
<text x="352.4" y="545.3">13</text>
<text x="38.5" y="547.1">LightD</text>
<text x="57.8" y="548.5">B12</text>
<text x="69.6" y="548.8">Светодиод</text>
<text x="280.5" y="547.6">12</text>
<text x="292" y="549">ЛE1</text>
<text x="364" y="546.6">ЛЛ1</text>
<text x="38" y="555.2">PhotoD</text>
<text x="57.8" y="556.5">B13</text>
<text x="69.6" y="556.5">Фотодиод</text>
<text x="38" y="562.9">Dvig</text>
<text x="57.8" y="564.1">B14</text>
<text x="69.6" y="564.4">Двигатель</text>
<text x="38" y="570.3">Com1</text>
<text x="57.8" y="571.5">B15</text>
<text x="69.6" y="571.8">Контакт сканера 1</text>
<text x="38" y="578">Com2</text>
<text x="57.8" y="579.3">B16</text>
<text x="69.6" y="579.6">Контакт сканера 2</text>
</g>
<g font-size="3.5">
<text x="405.4" y="578">Лист</text>
<text x="237.8" y="587.6">Лист</text>
<text x="248.2" y="587.5">№ докум.</text>
<text x="274.1" y="587.5">Подп.</text>
<text x="285.7" y="587.5">Дата</text>
<text x="409" y="586.1">3</text>
</g>
<text font-size="3.2" x="230.7" y="587.4">Изм.</text>
<g font-size="2.8">
<text x="43.3" y="192.5">C3</text>
<text x="42.3" y="498.9">CC</text>
<text x="42.5" y="514.9">C2</text>
</g>
<text font-size="2.1" x="393.3" y="592.1">Формат А2</text>
</svg>
